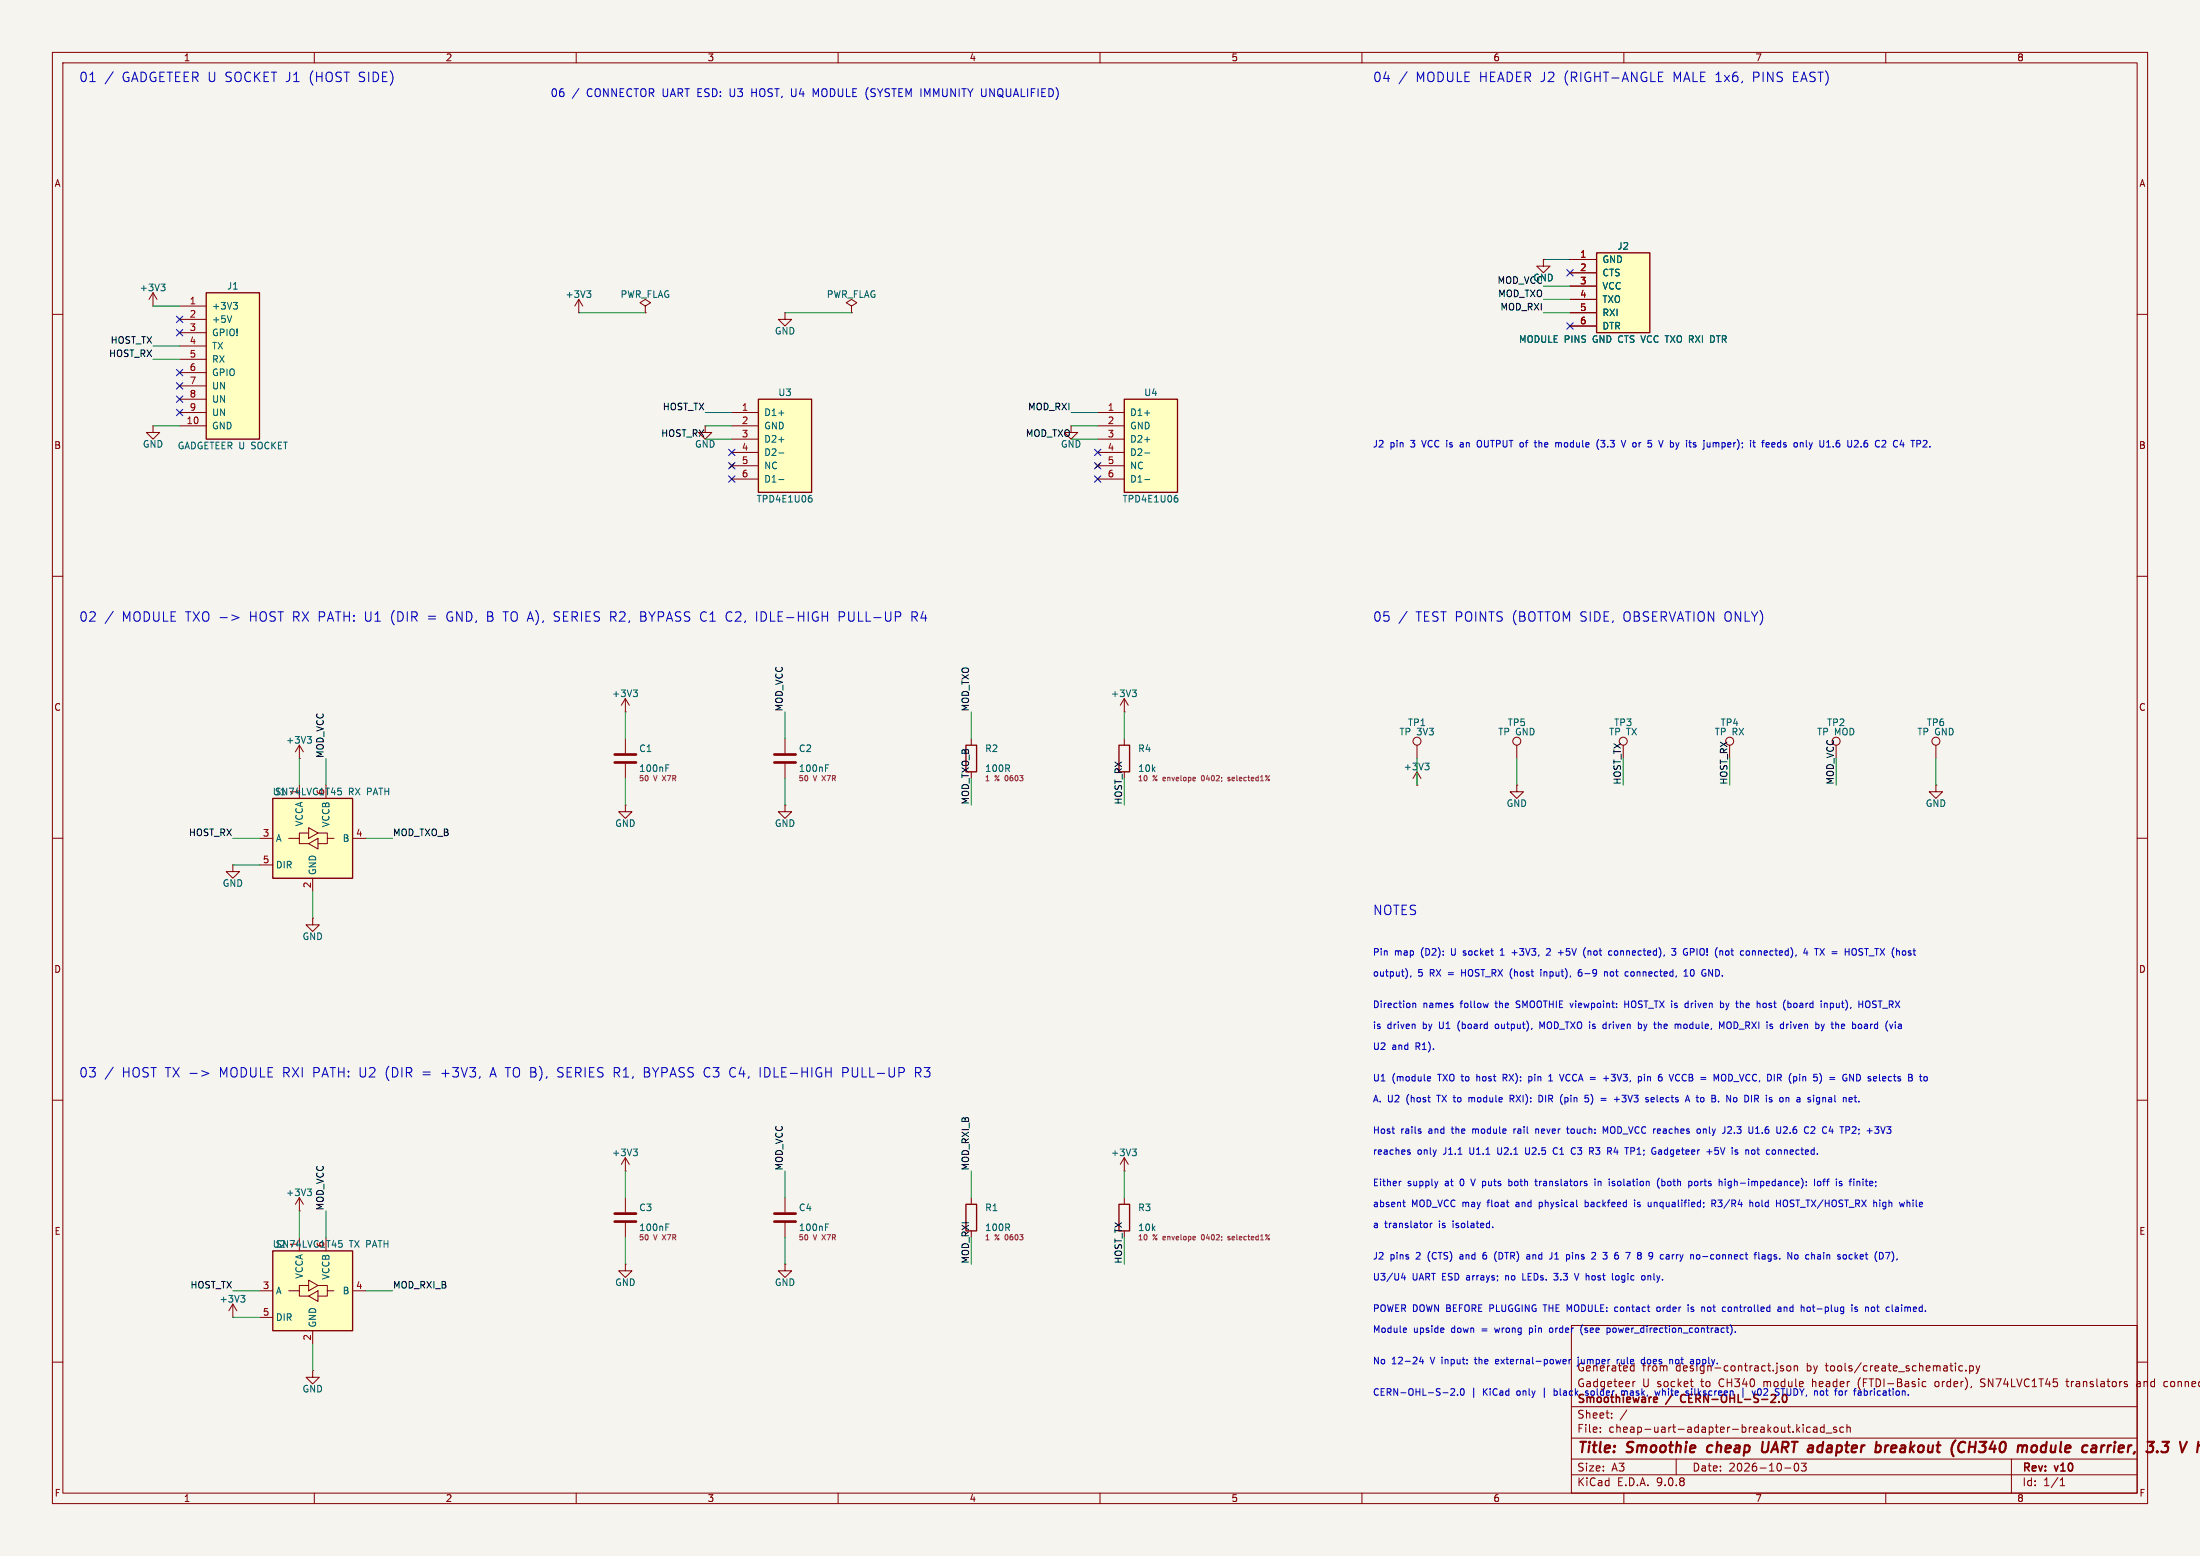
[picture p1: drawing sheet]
<svg xmlns="http://www.w3.org/2000/svg" width="420mm" height="297mm" viewBox="0 0 420 297" stroke-linecap="round" stroke-linejoin="round" font-family="sans-serif">
<path d="M0 0h420v297h-420z" fill="#f5f4ef" stroke="#f5f4ef" stroke-width=".19"/>
<g fill="none" stroke="#840000" stroke-width=".19">
<path d="M10 10h400v277h-400zM12 12h396v273h-396zM60 10v2M110 10v2M160 10v2M210 10v2M260 10v2M310 10v2M360 10v2M10 60h2M408 60h2M10 110h2"/>
<path d="M408 110h2M10 160h2M214.6 141v1.2M270.5 149.9h.1M270.5 147.3l-.8 1.3M270.5 147.3l.8 1.3M270.5 147.3v2.6M289.6 142.2v2.6M408 160h2M59.7 175.3v1.2h1.3l-1.3 1.3-1.3-1.3h1.3M59.7 175.3h.1M10 210h2"/>
<path d="M408 210h2M185.4 228.6v1.3M300 253h108v32h-108zM10 260h2M300 278.5h108M300 274.5h108M300 268.5h108M305.5 273.2v.2M305.5 272.5v.1M307.7 270.5v.2M307.7 269.8v.1M310.6 269.1l-1.3 1.9"/>
<path d="M311.4 261.6h.5M311.7 263.7v1M311.9 260.2v1.5M312.2 263.7l-.3 .1-.2 .2M320 278.5v3M322.7 263.7h.5M323.1 264.7h.1M339.2 260.2v.1M340.4 260.8l-.3-.1-.2 .2v.2l.5 .2v.3h-.5M341.2 260.8l.4-.1 .3 .3v.4l-.3 .3-.4-.1-.1-.2zM342.5 260.7v1M342.5 260.8l.2-.1 .4 .1 .1 .9"/>
<path d="M342.7 279.4a.81 .81 0 0 0 .3 1.4l.2-.2 .2-.4-.2-.8M344.2 271.9v.1M344.2 272.4v1M344.8 279.3l-.5 .6 .4 .1v.6l-.2 .2-.6-.2M345.6 272.5l-.4-.1-.3 .3 .1 .6h.6M346.2 272.5h.6l.1 .9M346.9 272.7l-.5 .1a.29 .29 0 0 0-.2 .3 .29 .29 0 0 0 .2 .3l.5-.1M348.2 272.5l-.4-.1-.3 .3 .2 .6h.5M348.2 271.9v1.5M348.6 273.5h1.1M350.6 272.5l-.4-.1-.2 .2 .1 .2 .5 .2v.3h-.6M351.9 272.5l-.4-.1-.3 .3 .2 .6h.5"/>
<path d="M352.6 272.5l.2-.1 .4 .1v.9M352.6 271.9v1.5M354.8 263.6v1M367.1 263.8h.6M367.1 264.6h.6M369.7 263.7l-.3 .3v.4l.3 .3M374.7 260.8l-.5-.1-.3 .3 .2 .6h.6M375.3 261.5v.2M376 260.8l.4-.1 .3 .3-.1 .6h-.6M376 260.7v1.5M377.2 260.7l.4 1M377.6 261.7l-.4 .5"/>
<path d="M377.9 260.7l-.3 1M378.1 264.6l.6 .1M378.7 263.2h-.3l-.3 .3 .1 .3 .5 .2M384 278.5v6.5M394.4 263.7h.5M394.6 263.2v1.3l.3 .2M406.1 264.3v.3M407.9 263.8l.5-.1 .2 .2M408 260h2M408.6 264l-.5 .1a.29 .29 0 0 0-.2 .3 .29 .29 0 0 0 .2 .3l.5-.1M413.2 263.8h.6M413.2 264.6h.6"/>
<path d="M60 285v2M110 285v2M160 285v2M210 285v2M260 285v2M300 281.5h108M310 285v2M340.7 280.2h1.2M360 285v2M393.3 283.6h.9M393.3 282.5l.4-.4v1.5"/>
<circle cx="289.6" cy="141.5" r=".76"/>
</g>
<g fill="none" stroke="#840000" stroke-width=".4">
<path d="M326 276.1l-.1 .7 .3 .4M336.5 275.2l-.2 1.6 .2 .3a.66 .66 0 0 0 .9-.1M358.9 276l.2 .3-.2 .7M360 275.9l-.2 1.3M360.5 275.9l-.3 .1-.3 .3M373.3 274.9l-.1 .1M375 277a.73 .73 0 0 1-.9 .1M375.2 275.4a.69 .69 0 0 0-1.1 .1M388 276.1a.52 .52 0 0 1 .5-.2 .52 .52 0 0 1 .4 .4l-.1 .5a.55 .55 0 0 1-.5 .4 .55 .55 0 0 1-.5-.4zM401.2 275.9l-.2 1.3M401.8 275.9l-.4 .1-.2 .3M402.5 275.9l-.2 1.3"/>
<path d="M402.5 276.1l-.1 .2M412.8 275.2h1.3l-.8 .8 .5 .1 .1 .2v.5l-.5 .4"/>
</g>
<path d="M315.9 266.7l.4 .1 .1 .2-.7 .2M316.3 267.6l-.4 .1M320.8 267l.2 .5M338 267.7h1M339.6 267.5v.2M340.5 266.3a.89 .89 0 0 0 .3 1.4l.2-.3" fill="none" stroke="#840000" stroke-width=".3"/>
<path d="M213.6 142.2h2v5.1h-2zM184.4 229.9h2v5h-2z" fill="none" stroke="#840000" stroke-width=".25"/>
<path d="M229.4 148.2v.6M234.4 149h.3M234.7 148.4l-.3 .1 .3 .2" fill="none" stroke="#840084" stroke-width=".19"/>
<path d="M272 145.7h.8l-.4 .5M272.6 146.2l.2 .2v.3l-.2 .2" fill="none" stroke="#006464" stroke-width=".19"/>
<path d="M304.8 48.3h10.2v15.2h-10.2z" fill="#ffffc2"/>
<path d="M304.8 48.3h10.2v15.2h-10.2zM184.4 142.2h2v5.1h-2z" fill="none" stroke="#840000" stroke-width=".25"/>
<g fill="none" stroke="#840000" stroke-width=".19">
<path d="M149.9 59.7v1.3h1.2l-1.2 1.2-1.3-1.2h1.3M149.9 59.7h.1M162.6 58.4l1-.6-1-.6-1.1 .6 1.1 .6v1.3M162.6 59.7h.1M294.6 49.5v1.3h1.3l-1.3 1.3-1.2-1.3h1.2M294.6 49.5h.1M299.7 49.5h5.1M299.7 52.1h5.1M299.7 54.6h5.1M299.7 57.2h5.1M299.7 59.7h5.1M299.7 62.2h5.1"/>
<path d="M214.6 135.9h.1M214.6 133.4l-.7 1.2M214.6 133.4l.8 1.2M214.6 133.4v2.5M149.9 153.7v1.2h1.2l-1.2 1.3-1.3-1.3h1.3M149.9 153.7h.1M185.4 141v1.2M44.4 165.1v1.3h1.3l-1.3 1.2-1.2-1.2h1.2M44.4 165.1h.1M149.9 228.6v2.8M149.9 233.4v2.8"/>
</g>
<path d="M326.6 64.1l.6 .2M327.2 65.2l-.6 .1M216.1 131.7h.8l-.4 .5M216.7 132.2l.2 .2v.3l-.2 .3M157.6 234.2h.4M157.6 233.6h.6" fill="none" stroke="#006464" stroke-width=".19"/>
<path d="M147.8 231.6h4.1M147.8 233.2h4.1" fill="none" stroke="#840000" stroke-width=".51"/>
<path d="M214.6 76.2h10.2v17.8h-10.2z" fill="#ffffc2"/>
<path d="M214.6 76.2h10.2v17.8h-10.2z" fill="none" stroke="#840000" stroke-width=".25"/>
<g fill="none" stroke="#840000" stroke-width=".19">
<path d="M209.5 78.7h5.1M209.2 88.5l.7 .8M209.5 81.3h5.1M209.5 83.8h5.1M209.5 86.4h5.1M209.5 88.9h5.1M209.5 91.4h5.1M209.9 88.5l-.7 .8M149.9 141v2.8M149.9 145.8v2.8M214.6 223.5h.1M214.6 221l-.7 1.2"/>
<path d="M214.6 221l.8 1.2M214.6 221v2.5"/>
</g>
<path d="M218.5 78.8h1M218.5 83.9h1M218.5 86.5h1M218.5 91.5h1M224.5 94.6h.3M224.6 95l.3 .3v.3l-.3 .2M157.6 146.6h.4M157.6 146h.6M216.1 219.3h.8l-.4 .5M216.7 219.8l.2 .3v.3l-.2 .2" fill="none" stroke="#006464" stroke-width=".19"/>
<path d="M147.8 144h4.1M147.8 145.5h4.1" fill="none" stroke="#840000" stroke-width=".51"/>
<path d="M52.1 238.8h15.2v15.2h-15.2z" fill="#ffffc2"/>
<path d="M52.1 238.8h15.2v15.2h-15.2z" fill="none" stroke="#840000" stroke-width=".25"/>
<g fill="none" stroke="#840000" stroke-width=".19">
<path d="M369.6 149.9v1.2h1.2l-1.2 1.3-1.3-1.3h1.3M369.6 149.9h.1M369.6 142.2v2.6M57.1 236.2v2.6M62.2 236.2v2.6M119.4 223.5h.1M119.4 221v2.5M119.4 228.6v2.8M119.4 233.4v2.8M119.4 221l-.8 1.2M119.4 221l.7 1.2M49.5 246.4h2.6"/>
<path d="M49.5 251.5h2.6M55.1 246.4h2v1h1.8M58.9 245.4h-1.8v1M58.9 244.3l1.8 1.1-1.8 1zM58.9 247.4l1.8-1v2zM59.7 254v2.5M60.7 245.4h1.8v1h1.3M62.5 246.4v1h-1.8M67.3 246.4h2.5M119.4 241.3v1.3h1.2l-1.2 1.2-1.3-1.2h1.3M119.4 241.3h.1M149.9 241.3v1.3h1.2l-1.2 1.2-1.3-1.2h1.3"/>
<path d="M149.9 241.3h.1M59.7 261.6v1.3h1.3l-1.3 1.3-1.3-1.3h1.3M59.7 261.6h.1"/>
<circle cx="350.5" cy="141.5" r=".76"/>
<circle cx="369.6" cy="141.5" r=".76"/>
</g>
<path d="M120.9 219.3h.8l-.4 .5M121.4 219.8l.3 .3v.3l-.3 .2M64.7 236.8h.6M64.8 237.3h.3l.2 .2v.4l-.5 .2M127.1 234.2h.4M127.1 233.6h.6" fill="none" stroke="#006464" stroke-width=".19"/>
<path d="M117.3 231.6h4.1M117.3 233.2h4.1" fill="none" stroke="#840000" stroke-width=".51"/>
<path d="M144.8 76.2h10.1v17.8h-10.1z" fill="#ffffc2"/>
<path d="M144.8 76.2h10.1v17.8h-10.1z" fill="none" stroke="#840000" stroke-width=".25"/>
<g fill="none" stroke="#840000" stroke-width=".19">
<path d="M139.7 78.7h5.1M139.3 88.5l.8 .8M139.7 81.3h5.1M139.7 83.8h5.1M139.7 86.4h5.1M139.7 88.9h5.1M139.7 91.4h5.1M140.1 88.5l-.8 .8M270.5 142.2v2.6M289.6 149.9v1.2h1.2l-1.2 1.3-1.3-1.3h1.3M289.6 149.9h.1M57.1 231.1h.1"/>
<path d="M57.1 228.6l-.7 1.3M57.1 228.6l.8 1.3M57.1 228.6v2.5M44.4 251.5h.1M44.4 248.9l-.7 1.3M44.4 248.9l.8 1.3M44.4 248.9v2.6"/>
<circle cx="270.5" cy="141.5" r=".76"/>
<circle cx="309.9" cy="141.5" r=".76"/>
<circle cx="330.2" cy="141.5" r=".76"/>
</g>
<path d="M148.7 78.8h.9M148.7 83.9h.9M148.7 86.5h.9M148.7 91.5h.9M154.7 94.6h.2M154.8 95l.2 .3v.3l-.2 .2M58.7 226.9h.7l-.4 .5M59.2 227.4l.2 .3v.3l-.2 .2M46 247.3h.7l-.4 .5M46.5 247.8l.2 .2v.3l-.2 .2" fill="none" stroke="#006464" stroke-width=".19"/>
<path d="M52.1 152.4h15.2v15.2h-15.2z" fill="#ffffc2"/>
<path d="M52.1 152.4h15.2v15.2h-15.2zM213.6 229.9h2v5h-2z" fill="none" stroke="#840000" stroke-width=".25"/>
<g fill="none" stroke="#840000" stroke-width=".19">
<path d="M29.2 81.3v1.3h1.3l-1.3 1.2-1.3-1.2h1.3M29.2 81.3h.1M119.4 135.9h.1M119.4 133.4l-.8 1.2M119.4 133.4l.7 1.2M119.4 133.4v2.5M57.1 149.9v2.5M58.9 159h-1.8v1M58.9 158l1.8 1-1.8 1zM60.7 159h1.8v1h1.3M62.2 149.9v2.5M119.4 153.7v1.2h1.2l-1.2 1.3-1.3-1.3h1.3"/>
<path d="M119.4 153.7h.1M119.4 141v2.8M119.4 145.8v2.8M49.5 160h2.6M49.5 165.1h2.6M55.1 160h2v1h1.8M58.9 161l1.8-1v2.1zM59.7 167.6v2.6M62.5 160v1h-1.8M67.3 160h2.5M214.6 228.6v1.3"/>
</g>
<path d="M120.9 131.7h.8l-.4 .5M121.4 132.2l.3 .2v.3l-.3 .3M64.5 150.4h.6M64.6 150.9h.4l.2 .3-.1 .4-.5 .1M127.1 146.6h.4M127.1 146h.6" fill="none" stroke="#006464" stroke-width=".19"/>
<path d="M229.4 235.9v.6M234.4 236.6l.3 .1M234.7 236l-.3 .1 .3 .2" fill="none" stroke="#840084" stroke-width=".19"/>
<path d="M117.3 144h4.1M117.3 145.5h4.1" fill="none" stroke="#840000" stroke-width=".51"/>
<path d="M39.4 55.9h10.1v27.9h-10.1z" fill="#ffffc2"/>
<path d="M39.4 55.9h10.1v27.9h-10.1z" fill="none" stroke="#840000" stroke-width=".25"/>
<g fill="none" stroke="#840000" stroke-width=".19">
<path d="M29.2 58.4h.1M29.2 55.9l-.8 1.3M29.2 55.9l.8 1.3M29.2 55.9v2.5M34.3 58.4h5.1M110.5 59.7h.1M110.5 57.2l-.8 1.2M110.5 57.2l.8 1.2M110.5 57.2v2.5M123.2 58.4l1-.6-1-.6-1 .6 1 .6v1.3M123.2 59.7h.1M294.6 49.5h.1"/>
<path d="M299.7 49.5h5.1M299.7 52.1h5.1M299.7 54.6h5.1M299.7 57.2h5.1M299.7 59.7h5.1M34.3 61h5.1M34.3 63.5h5.1M34.3 66h5.1M34.3 68.6h5.1M34.3 71.1h5.1M34.3 73.7h5.1M34.3 76.2h5.1"/>
<path d="M34.3 78.7h5.1M299.7 62.2h5.1M34.3 81.3h5.1M134.6 81.3v1.3h1.3l-1.3 1.2-1.3-1.2h1.3M134.6 81.3h.1M204.5 81.3v1.3h1.2l-1.2 1.2-1.3-1.2h1.3M204.5 81.3h.1M57.1 144.8h.1M57.1 142.2l-.7 1.3M57.1 142.2l.8 1.3M57.1 142.2v2.6"/>
</g>
<path d="M30.7 54.2h.8l-.4 .5M31.3 54.7l.2 .3v.3l-.2 .2M44.5 57.7h.8l-.4 .5M45.1 58.2l.2 .3v.3l-.2 .2M112 55.5h.8l-.4 .5M112.5 56l.3 .2v.3l-.3 .3M44.2 60.3l-.4 1.2M326.6 64.1l.6 .2M327.2 65.2l-.6 .1M58.7 140.6h.7l-.4 .5M59.2 141.1l.2 .2v.3l-.2 .3" fill="none" stroke="#006464" stroke-width=".19"/>
<g fill="none" stroke="#009600" stroke-width=".19">
<path d="M29.2 58.4h5.1M110.5 59.7h12.7M149.9 59.7h12.7M294.6 59.7h5.1M294.6 57.2h5.1M294.6 54.6h5.1M294.6 49.5h5.1M29.2 66h5.1M29.2 68.6h5.1M134.6 78.7h5.1M204.5 78.7h5M29.2 81.3h5.1"/>
<path d="M134.6 83.8h5.1M134.6 81.3h5.1M204.5 83.8h5M204.5 81.3h5M119.4 135.9v5.1M149.9 135.9v5.1M185.4 135.9v5.1M214.6 135.9v5.1M57.1 144.8v5.1M62.2 144.8v5.1M119.4 148.6v5.1M149.9 148.6v5.1"/>
<path d="M185.4 148.6v5.1M214.6 148.6v5.1M270.5 144.8v5.1M289.6 144.8v5.1M309.9 144.8v5.1M330.2 144.8v5.1M350.5 144.8v5.1M369.6 144.8v5.1M44.4 160h5.1M44.4 165.1h5.1M59.7 170.2v5.1M69.8 160h5.1"/>
<path d="M57.1 231.1v5.1M62.2 231.1v5.1M119.4 223.5v5.1M119.4 236.2v5.1M149.9 223.5v5.1M149.9 236.2v5.1M185.4 223.5v5.1M185.4 236.2v5.1M214.6 223.5v5.1M214.6 236.2v5.1M44.4 251.5h5.1M44.4 246.4h5.1"/>
<path d="M59.7 256.5v5.1M69.8 246.4h5.1"/>
</g>
<g fill="none" stroke="#000084" stroke-width=".19">
<path d="M299.1 51.5l1.2 1.2M300.3 51.5l-1.2 1.2M33.7 62.9l1.2 1.2M33.7 78.1l1.2 1.2M33.7 60.4l1.2 1.2M33.7 73.1l1.2 1.2M33.7 70.5l1.2 1.2M33.7 75.6l1.2 1.2M34.9 62.9l-1.2 1.2M34.9 78.1l-1.2 1.2M34.9 60.4l-1.2 1.2M34.9 73.1l-1.2 1.2"/>
<path d="M34.9 70.5l-1.2 1.2M34.9 75.6l-1.2 1.2M299.1 61.6l1.2 1.2M300.3 61.6l-1.2 1.2M139.1 85.8l1.2 1.2M139.1 88.3l1.2 1.2M139.1 90.8l1.2 1.2M140.3 85.8l-1.2 1.2M140.3 88.3l-1.2 1.2M140.3 90.8l-1.2 1.2M208.9 88.3l1.3 1.2M208.9 85.8l1.3 1.2"/>
<path d="M208.9 90.8l1.3 1.2M210.2 88.3l-1.3 1.2M210.2 85.8l-1.3 1.2M210.2 90.8l-1.3 1.2"/>
</g>
<g fill="none" stroke="#0000c2" stroke-width=".19">
<path d="M17.2 15.6h1M21.6 13.7l-1.5 2.3M110.5 16.9l-1.3 1.9M155.7 18l-.5-1.1v1.5M268.6 13.7l-1.5 2.3M316.6 15.6h.9M316.6 13.8h.9M278.9 84.5h-.1M278.9 84.8l-.2 .2 .2 .3M282.5 84.1a.43 .43 0 0 0-.5 .4v.4a.43 .43 0 0 0 .5 .4M292.9 84.5h.5M293.2 85.3h.2"/>
<path d="M297.2 84.5l.3 .2M297.5 84.7v.6M298 84.5h-.3l-.2 .2M305.2 83.9a1.46 1.46 0 0 0 0 1.9M305.6 84.1h.8l-.5 .4h.2M305.6 85.2l.5 .1M310.4 84.1l-.5 1.2M327.1 84.5h.3l.2 .2M327.6 84.7v.6M327.8 84.5l-.2 .2M336.3 84.5h.5M336.8 84.1l-.3 .1v1.1"/>
<path d="M339.4 84.6v.6M344.8 84.1v1l.2 .2M345.4 84.5l.3 .8-.3 .5M350.9 84.1h-.1a.86 .86 0 0 0 0 1.2h.2M351 84.5h-.2l-.3 .3M356.4 84.1h-.3a.86 .86 0 0 0 0 1.2h.3M356.4 84.6l-.3-.1-.3 .3M361.9 84.1a.68 .68 0 0 0-.4 .6 .68 .68 0 0 0 .4 .6M364.8 84.1h.7M365.2 84.1v1.2M21.6 116.7l-1.5 2.3M44.2 117.4l1.4 .5-1.4 .5"/>
<path d="M105.8 118.5l.7 .1M106.1 116.8l-.3 .3 .1 .4 .2 .1M122.3 117.6h.6M122.9 116.8h-.6v1.8h.7M138.6 117.8a.73 .73 0 0 0 .8 .8M139.4 116.8a.69 .69 0 0 0-.8 .7M161.1 116.9l-.9-.1v1.8M161.1 117.6l-.9 .1M174.5 117.7l.6 .9M175.1 117.1l-.3-.3h-.7v1.8M175.1 117.4l-.3 .3h-.7M268.6 116.7l-1.5 2.3"/>
<path d="M268.4 184.9a1.49 1.49 0 0 1 0 1.9M269.4 186.3l-.2 .2M269.7 191.5v.8M269.7 191.6l.2-.1h.3l.1 .8M270.1 195.5v.8M284.1 191.5l-.2 .8M285.6 195.5l-.2 .2 .2 .6M286.4 182.3h.7M286.7 181.2l-.3 .2M288.6 181.8h1M294.2 185.1v.1M294.2 185.5v.8"/>
<path d="M294.4 196l-.4-.9v1.2M295.2 181.2l.5-.1 .3 .3-.8 .9h.8M297.5 181.8h.9M298 181.4v.9M301.9 185.1h-.4a.86 .86 0 0 0 0 1.2h.4M301.9 185.6l-.4-.1-.2 .3M302.4 182.5l.3 .3M302.7 180.9l-.3 .3M303.2 181.5v.8M303.3 181.5l-.1 .1M306.2 195.5h.4M306.3 185.5v.8"/>
<path d="M306.3 185.6l.2-.1h.3l.1 .8M306.6 195.1v1.2M306.6 196.3h-.4M307.3 181.5h.4M307.7 182.3h-.4M308.2 181.6v.6M310.2 191.1v1.2M310.2 191.7h.7M310.5 185.5h.3M310.8 186.3h-.3M312.8 195.5h.3l.3 .2-.1 .6h-.5M312.8 195.1v1.2"/>
<path d="M317 195.5h-.4M319.1 181.1h.8l-.4 .4 .4 .2v.5l-.2 .1-.6-.1M320.4 195.5h.4l.1 .8M321.5 186.3h.7M321.5 185.4l.3-.3v1.2M321.9 191.5h.4M322.3 191.1v1.2M322.3 192.3h-.4M322.7 181.7h.5M322.8 185.3v.8M323.2 181.1h-.5v1.2M326.2 186.3v-1.2l.7 1.2"/>
<path d="M328.3 195.1l.4 .9 .4-.9v1.2M328.4 191.5h.4l.2 .2-.1 .6h-.5M328.4 191.1v1.2M328.8 181.5l.1 .8M329.8 195.1a.9 .9 0 0 0 0 1.2M332.6 191.5h-.3M333.3 181.7l.3-.2h.3l.1 .2-.1 .6h-.3l-.3-.2M336.8 191.5l-.3 .2v.4l.3 .2M341.3 195.5h.1M341.3 191.5h.4l.2 .2-.1 .6h-.5M341.3 191.1v1.2M341.9 195.1v.1"/>
<path d="M344.6 181l-.3 .9h.8M345 181.5v.8M346.4 181.1h.7M347.7 195.5l.3 .8M348 196.3l-.3 .5M348.3 195.5l-.3 .8M348.3 191.6l.2-.1h.3v.8M348.3 191.5v.8M351.7 195.5h.4M352.1 196.3h-.4M352.1 195.8l-.6 .1M354.3 181.2v.9"/>
<path d="M354.9 191.7h.7M354.9 182.3h.2M355.1 181.1l-.2 .2 .2 .4M355.6 191.1v1.2M356.3 195.5h-.3M356.4 195.8h-.3l-.2 .2 .1 .3h.4M356.9 191.2l-.2-.1a.43 .43 0 0 0-.6 .4v.4a.43 .43 0 0 0 .3 .4 .43 .43 0 0 0 .5-.2M361.8 195.1v.1M361.8 195.5v.8M362.4 195.5h.5l.1 .8M363 195.8h-.5l-.1 .2 .1 .3h.5M21.6 203.7l-1.5 2.3"/>
<path d="M38.5 204.4l1.4 .5-1.4 .5M94.1 203.8l-.6 1.8M106.5 205.5l.7 .1M106.8 203.8l-.3 .3 .1 .4 .2 .1M123 204.6h.6M123.6 203.8h-.6v1.8h.7M139.6 205.5l.5 .1M140.1 203.8l-.5 .1M161.8 203.9l-.9-.1v1.8M161.8 204.6l-.9 .1M175.2 204.7l.6 .9M175.8 204.1l-.3-.3h-.7v1.8"/>
<path d="M175.8 204.4l-.3 .3h-.7M268.8 219.8l.4 .3v.2h-.4M268.8 219.5h.4M271.1 215.9l.2 .2-.2 .2M271.1 215.5h.1M272.6 206.3h.4M272.6 205.5h.3l.2 .3-.6 .1M280.4 209.5v.8M280.6 209.5l-.2 .1M287 205.7h.4M287.4 205.1h-.4v1.2M288.3 209.7h.5"/>
<path d="M288.6 209.7l.4 .6M288.8 209.1h-.5v1.2M289 215.5v.8M289.3 215.5l-.3 .2M291.2 219.1v1l.3 .2M291.9 206.3h.3M291.9 205.5v1.3M292.2 205.5h-.3M293.2 215.5v.8M293.5 215.5l-.3 .1M294.4 209.2l-.6-.1v1.2l.6-.2M295.7 206.3h.7"/>
<path d="M295.7 205.4l.3-.3v1.2M296.9 219.1a.68 .68 0 0 0-.4 .6 .68 .68 0 0 0 .4 .6M297.7 205.1l.4 1.2 .5-1.2M299.1 215.5h.4M299.2 215.1v1l.3 .2M300.5 219.1a.64 .64 0 0 0-.5 .6 .64 .64 0 0 0 .5 .6M303.2 209.1h-.6v.6l.1-.2 .5 .1 .1 .2-.1 .4-.2 .1-.4-.1M303.5 219.1h.4l.3 .2-.1 .4h-.6M303.8 219.7l.4 .6M305.6 209.7h1M305.6 210h1M306.1 205.8h1"/>
<path d="M306.6 205.4v.9M306.9 215.1l-.4 .9-.4-.9v1.2M307.2 219.7l.4 .6M307.4 219.1l.2 .2v.3l-.2 .1M308.2 209.8h1M311.3 219.7h.5M311.8 219.1h-.5v1.2M312.8 205.5h.3l.3 .2-.1 .6h-.5M313.9 205.1v.1M313.9 205.5v.8M315.7 209.5h-.3l-.2 .2 .1 .6h.4M315.8 209.8l-.6 .1"/>
<path d="M316.8 219.5h-.2M316.8 219.8l-.2 .2 .2 .3M320.1 206.3h.5M320.1 205.1h.5M321.9 210h.6M322.2 209.1l.4 1.2M324 215.6l.2-.1 .4 .1v.5l-.1 .2h-.3l-.2-.1zM325.8 219.8h1M326.3 219.4v.9M328.7 206.1l.2 .2 .5-.2M328.7 205.2l.2-.1 .5 .1M330.3 215.1l-.5 .1"/>
<path d="M330.5 215.6l-.7 .7h.8M331.6 219.9l.2 .2-.2 .2M331.6 219.5h.1M334.6 219.5h.3l.1 .2v.5l-.4 .1M335 209.1h.5l.2 .2M335.2 216.3h.7M335.3 209.7l.4 .6M335.5 215.1l-.3 .3M335.7 209.5l-.2 .2h-.5M338.7 219.5l.3 .2v.4l-.3 .2M340 209.5l-.2 .2v.4l.2 .2M341.1 215.1h-.4l-.2 .1"/>
<path d="M341.1 215.6l-.7 .7h.8M345.7 215.2l.5-.1 .3 .2M346.2 209.1v.1M346.5 215.4l-.8 .9h.8M348.2 209.5l.3 .2M349.2 215.9h.8M349.8 215.5v.8M352.5 205.1a.61 .61 0 0 0-.7 .5 .61 .61 0 0 0 .5 .7M353.8 215.1l-.2 .1M353.8 205.1v1.2l-.7-1.2v1.2M354 209.5h.4M354.1 210.1l.3 .2"/>
<path d="M354.3 215.6l-.8 .7h.8M354.9 210.2v.1M355.1 205.2l-.7-.1v1.2l.7-.2M357.9 215.1h.8l-.4 .4M358.4 215.5l.3 .3v.3l-.3 .2M366.4 205.5h.5M366.6 206.1l.3 .2M367.3 205.6l.2-.1 .4 .1v.5l-.1 .2h-.3l-.2-.1zM267.5 225.5l-.3 .1M267.8 229.5h.5M268 229.1v1l.3 .2M272.3 233.5l.2 .2v.4l-.2 .2"/>
<path d="M273 233.5v.8M273.4 233.5l-.4 .2M274.5 225.5l-.3 .8M280.8 225.1l.4 1.2M283.3 239.2l-.2 .9 .2 .2M283.3 239.5l-.2 .3M285 234.2v.1M285.7 238.9a1.46 1.46 0 0 0 0 1.9M288 225.1v1.2M288 226.3h.4M288.4 225.5h-.4M291.5 239.5h.5"/>
<path d="M292 239.8h-.4l-.2 .2M293 225.5h.5M293.2 225.1v1l.3 .2M293.8 229.5v1.3M293.8 230.3h.2M294 229.5h-.2M296.3 239.1v.9l-.4 .3M299.2 239.5h.3l.2 .2-.1 .5-.4 .1M302.6 230.3h.4M302.6 229.1v1.2M303 229.5h-.4M304.1 239.1h.4l.1 .3-.8 .9h.8"/>
<path d="M304.5 225.1v.1M304.5 225.5v.8M305.1 225.5v.8M305.3 225.5l-.2 .1M307.8 226.3h.4M308.2 225.5h-.3l-.1 .2v.1l.4 .2M312.1 229.1v.1M312.1 229.5v.8M315.2 230.2l-.4 .1M315.2 229.5v.8M316.8 224.9a1.46 1.46 0 0 0 0 1.9M317.3 226.3h.3"/>
<path d="M317.3 225.1v1.2M317.6 225.5h-.3M319.2 239.5v.8M319.4 239.5l-.2 .2M322.5 225.5h.4l.1 .2-.1 .5-.4 .1M323.7 225.5l-.2 .2v.4l.2 .2M324.4 239.5l.1 .2-.1 .6M325.1 239.8h.9M326.8 229.7h.6l.1-.2v-.3l-.7-.1v1.2M327.1 229.7l.4 .6M328.7 225.5v.8M329.3 225.1v.1"/>
<path d="M329.3 225.5v.8M334.1 229.6l.1-.1h.3l.1 .8M334.1 229.1v1.2M334.9 239.5h.4M335.2 229.6v.6M335.3 239.1h-.2M335.8 239.1v1l.1 .2M336.4 239.5h.5l.1 .8M337 239.8h-.5l-.1 .2 .1 .3h.5M337.8 239.5l-.3 .2v.4l.3 .2M339.1 229.7h.8M339.9 229.1v1.2"/>
<path d="M340.6 229.1a.9 .9 0 0 0 0 1.2M342.8 239.5h.3l.2 .2-.1 .5-.4 .1M344.8 225.5v.2M344.8 226.2v.1M346.4 225.1v1.2M347.1 225.5h.3l.2 .2v.4l-.2 .2h-.3l-.2-.2zM348 225.5h.5M348.2 225.1v1.2M353.1 239.5h.5M354.1 239.1v1.2M354.6 239.5l-.5 .5M354.7 225.5l.4 .2v.6"/>
<path d="M358.9 229.1v.1M358.9 229.5v.8M359.9 239.1h.9l-.5 1.2M361.2 238.9a1.46 1.46 0 0 1 0 1.9M364.1 229.1v1.2M364.4 229.5l-.3 .1M267.8 243l-.3 .9h.8M268.1 243.5v.8M268.3 253.5l.2 .3-.6 .1M268.4 254.3h-.1M271.3 259l-.3 .9h.8M271.6 259.5v.8"/>
<path d="M275.5 253.5l.1 .3-.6 .1M275.6 254.3h-.1M285.7 259.5l-.2 .2v.4l.2 .2M286.1 259.8l-.6 .1M290.7 243.1v1.2h.6M291.4 240.1l.2 .2h.4M292 253.5v1.3M292 254.3h.1M292.1 253.5h-.1M296.2 253.5h-.3l-.1 .2v.5l.4 .1M296.6 244.2l.6 .1M296.6 243.1h.8l-.4 .4h.2"/>
<path d="M298.4 259.5h.4l.2 .3-.6 .1M299.5 259.5v.8M299.9 259.5l-.4 .2M300.6 243.1l.4 1.2 .4-1.2M301.3 259.1v.1M301.3 259.5v1.1M302.1 252.9a1.46 1.46 0 0 0 0 1.9M306.8 253.5h.4l.2 .2-.1 .6h-.5M306.8 253.5v1.3M307.9 244.3h.1M308.3 250.2l.4 .1M308.7 259.5v.8"/>
<path d="M308.7 249.5l-.4 .1M308.8 243.5h-.3l-.1 .2 .1 .5 .3 .1M309.1 259.5l-.4 .2M313.4 243.6l.4-.1 .2 .2-.1 .6h-.3l-.2-.1M313.9 259.1v1.2M313.9 259.5h-.5l-.1 .6M316.8 249.5h-.3l-.2 .2v.5l.2 .1h.3M318.9 259.5l.4 .2v.6M322.3 249.1v.1M322.3 249.5v.8M322.8 250.3h.4M323 249.5l-.2 .2 .2 .2"/>
<path d="M323.1 259.5l.2 .2v.6M325.2 249.5l.2 .2v.6M329.3 249.5h.1M329.4 250.3h-.1M329.5 253.5h.5M329.7 253.1v1l.3 .2M330 249.6v.6M330.3 252.9a1.46 1.46 0 0 1 0 1.9M331.3 254.2v.1M337.6 240.7l.1 .1M339.4 249.5h.5l.1 .8M340 249.8h-.4l-.2 .2 .2 .3h.4"/>
<path d="M340.6 249.5v.8M340.8 249.5l-.2 .1M345.5 249.5h-.3l-.2 .2v.5l.2 .1h.3M353.1 240.3h.5M353.5 249.1v.1M353.5 249.5v.8M354.6 249.5h-.3l-.2 .2v.1l.5 .2v.3h-.5M357.5 249.5h.3l.1 .2-.1 .5-.3 .1M362.2 249.5h-.3M362.3 249.8h-.3l-.2 .2 .1 .3h.4M277 265.2l.5-.1 .2 .3-.8 .9h.8M278.2 266.2v.1"/>
<path d="M278.9 265.2l.2-.1a.68 .68 0 0 1 .4 .6 .68 .68 0 0 1-.4 .6l-.3-.5zM296.7 265.1v1.2M296.7 266.3h.1M296.8 265.5h-.1M298.4 260.3h.5M309.6 265.5v.8M315.9 265.5l.3 .8 .2-.6 .2 .6 .3-.8M321.9 265.8l.4 .2M332.7 264.9v1.9M335.1 265.5l-.3 .8M335.9 265.1l-.3 .2v.8M340.4 265.1v1.2"/>
<path d="M351.7 265.7v.5M355.9 266.3h.4M355.9 265.1v1.2"/>
</g>
<g font-size="2.8" fill="#840000">
<text x="301" y="277.9">Title:</text>
<text x="310.6" y="277.9">Smoothie</text>
<text x="326.8" y="277.9">cheap</text>
<text x="338" y="277.9">UART adapter</text>
<text x="361.3" y="277.9">breakout</text>
<text x="376.6" y="277.9">(CH340</text>
<text x="390" y="277.9">module</text>
<text x="403.2" y="277.9">carrier,</text>
<text x="416.4" y="277.9">3.3</text>
</g>
<g font-size="2.5" fill="#0000c2">
<text x="15" y="15.9">01</text>
<text x="23.3" y="15.9">GADGETEER U SOCKET J1</text>
<text x="59.3" y="15.9">(HOST SIDE)</text>
<text x="262" y="15.9">04</text>
<text x="270.3" y="15.9">MODULE HEADER J2</text>
<text x="298.7" y="15.9">(RIGHT-ANGLE</text>
<text x="319.7" y="15.9">MALE 1x6,</text>
<text x="335" y="15.9">PINS</text>
<text x="342.8" y="15.9">EAST)</text>
<text x="15" y="118.9">02</text>
<text x="23.3" y="118.9">MODULE TXO -&gt;</text>
<text x="47.8" y="118.9">HOST RX PATH: U1</text>
<text x="75.1" y="118.9">(DIR</text>
<text x="82.2" y="118.9">=</text>
<text x="85.9" y="118.9">GND, B TO A),</text>
<text x="106.8" y="118.9">SERIES R2,</text>
<text x="123.5" y="118.9">BYPASS C1</text>
<text x="140" y="118.9">C2,</text>
<text x="145.9" y="118.9">IDLE-HIGH</text>
<text x="161.7" y="118.9">PULL-UP</text>
<text x="175.7" y="118.9">R4</text>
<text x="262" y="118.9">05</text>
<text x="270.3" y="118.9">TEST POINTS (BOTTOM SIDE,</text>
<text x="310.2" y="118.9">OBSERVATION ONLY)</text>
<text x="262" y="174.9">NOTES</text>
<text x="15" y="205.9">03</text>
<text x="23.3" y="205.9">HOST TX -&gt;</text>
<text x="42.1" y="205.9">MODULE RXI PATH: U2</text>
<text x="74.1" y="205.9">(DIR</text>
<text x="81.2" y="205.9">=</text>
<text x="84.9" y="205.9">+3V3,</text>
<text x="94.4" y="205.9">A TO B),</text>
<text x="107.5" y="205.9">SERIES R1,</text>
<text x="124.1" y="205.9">BYPASS C3</text>
<text x="140.7" y="205.9">C4,</text>
<text x="146.5" y="205.9">IDLE-HIGH</text>
<text x="162.4" y="205.9">PULL-UP</text>
<text x="176.4" y="205.9">R3</text>
</g>
<g font-size="2.1" fill="#0000c2">
<text x="105" y="18.7">06</text>
<text x="112" y="18.7">CONNECTOR UART ESD: U3</text>
<text x="144" y="18.7">HOST, U4</text>
<text x="156" y="18.7">MODULE (SYSTEM IMMUNITY UNQUALIFIED)</text>
<text x="301" y="262">Generated</text>
<text x="313.5" y="262">from</text>
<text x="319.9" y="262">design-contract.json</text>
<text x="301" y="268.2">Smoothieware</text>
<text x="301" y="265">Gadgeteer</text>
<text x="313.5" y="265">U socket</text>
<text x="318.2" y="268.2">/</text>
<text x="321.5" y="268.2">CERN-OHL-S-2.0</text>
<text x="324.9" y="265">to</text>
<text x="337.1" y="265">module</text>
<text x="346.5" y="265">header</text>
<text x="355.4" y="265">(FTDI-Basic</text>
</g>
<g font-size="2.1" fill="#840000">
<text x="345" y="262">by</text>
<text x="348.8" y="262">tools/create_schematic.py</text>
<text x="328.4" y="265">CH340</text>
<text x="370.2" y="265">order),</text>
<text x="379.1" y="265">SN74LVC1T45</text>
<text x="395.7" y="265">translators</text>
<text x="409.2" y="265">and</text>
<text x="414.6" y="265">connec</text>
<text x="301" y="273.7">File:</text>
<text x="301" y="271">Sheet:</text>
<text x="307.1" y="273.7">cheap-uart-adapter-breakout.kicad_sch</text>
<text x="301" y="281.1">Size:</text>
<text x="307.6" y="281.1">A3</text>
<text x="323" y="281.1">Date:</text>
<text x="330" y="281.1">2026-10-03</text>
<text x="386" y="281.3">Rev:</text>
<text x="392.4" y="281.3">v10</text>
<text x="301" y="283.9">KiCad</text>
<text x="308.7" y="283.9">E.D.A.</text>
<text x="316.3" y="283.9">9.0.8</text>
<text x="386" y="283.9">Id:</text>
<text x="390.1" y="283.9">1/1</text>
</g>
<g font-size="1.8" fill="#840000">
<text x="35" y="11.9">1</text>
<text x="85" y="11.9">2</text>
<text x="135" y="11.9">3</text>
<text x="185" y="11.9">4</text>
<text x="235" y="11.9">5</text>
<text x="285" y="11.9">6</text>
<text x="335" y="11.9">7</text>
<text x="385" y="11.9">8</text>
<text x="10.3" y="35.9">A</text>
<text x="408.3" y="35.9">A</text>
<text x="10.3" y="85.9">B</text>
<text x="408.2" y="85.9">B</text>
<text x="10.3" y="135.9">C</text>
<text x="408.2" y="135.9">C</text>
<text x="10.3" y="185.9">D</text>
<text x="408.2" y="185.9">D</text>
<text x="10.3" y="235.9">E</text>
<text x="408.3" y="235.9">E</text>
<text x="10.3" y="285.9">F</text>
<text x="35" y="286.9">1</text>
<text x="85" y="286.9">2</text>
<text x="135" y="286.9">3</text>
<text x="185" y="286.9">4</text>
<text x="235" y="286.9">5</text>
<text x="285" y="286.9">6</text>
<text x="335" y="286.9">7</text>
<text x="385" y="286.9">8</text>
<text x="408.3" y="285.9">F</text>
</g>
<g font-size="1.8" fill="#006464">
<text x="308.7" y="47.9">J2</text>
<text x="292.6" y="53.9">GND</text>
<text x="305.8" y="50.4">GND</text>
<text x="305.8" y="52.9">CTS</text>
<text x="26.6" y="55.8">+3V3</text>
<text x="40.4" y="59.3">+3V3</text>
<text x="43.3" y="55.5">J1</text>
<text x="107.8" y="57.1">+3V3</text>
<text x="118.4" y="57.1">PWR_FLAG</text>
<text x="157.7" y="57.1">PWR_FLAG</text>
<text x="305.8" y="55.5">VCC</text>
<text x="305.8" y="58">TXO</text>
<text x="40.4" y="61.8">+5V</text>
<text x="40.4" y="64.4">GPIO!</text>
<text x="147.8" y="64.1">GND</text>
<text x="289.9" y="65.6">MODULE PINS</text>
<text x="304.2" y="65.6">GND CTS VCC TXO RXI</text>
<text x="305.8" y="60.6">RXI</text>
<text x="305.8" y="63.1">DTR</text>
<text x="327.6" y="65.6">DTR</text>
<text x="40.4" y="66.9">TX</text>
<text x="40.4" y="69.4">RX</text>
<text x="40.4" y="72">GPIO</text>
<text x="40.4" y="74.5">UN</text>
<text x="40.4" y="77.1">UN</text>
<text x="148.5" y="75.8">U3</text>
<text x="218.3" y="75.8">U4</text>
<text x="40.4" y="79.6">UN</text>
<text x="40.4" y="82.1">GND</text>
<text x="145.8" y="79.6">D1+</text>
<text x="145.8" y="82.1">GND</text>
<text x="215.6" y="79.6">D1+</text>
<text x="215.6" y="82.1">GND</text>
<text x="27.2" y="85.6">GND</text>
<text x="33.8" y="86">GADGETEER U SOCKET</text>
<text x="132.6" y="85.6">GND</text>
<text x="145.8" y="84.7">D2+</text>
<text x="145.8" y="87.2">D2-</text>
<text x="145.8" y="89.8">NC</text>
<text x="202.4" y="85.6">GND</text>
<text x="215.6" y="84.7">D2+</text>
<text x="215.6" y="87.2">D2-</text>
<text x="215.6" y="89.8">NC</text>
<text x="145.8" y="92.3">D1-</text>
<text x="215.6" y="92.3">D1-</text>
<text x="144.3" y="96.1">TPD4E1U06</text>
<text x="214.2" y="96.1">TPD4E1U06</text>
<text x="116.7" y="133.3">+3V3</text>
<text x="212" y="133.3">+3V3</text>
<text x="54.5" y="142.1">+3V3</text>
<text x="121.9" y="143.7">C1</text>
<text x="152.4" y="143.7">C2</text>
<text x="188" y="143.7">R2</text>
<text x="217.2" y="143.7">R4</text>
<text x="267.1" y="140.6">TP 3V3</text>
<text x="268.7" y="138.8">TP1</text>
<text x="285.9" y="140.6">TP GND</text>
<text x="287.7" y="138.8">TP5</text>
<text x="307.1" y="140.6">TP TX</text>
<text x="308.1" y="138.8">TP3</text>
<text x="327.3" y="140.6">TP RX</text>
<text x="328.4" y="138.8">TP4</text>
<text x="346.8" y="140.6">TP MOD</text>
<text x="348.7" y="138.8">TP2</text>
<text x="365.9" y="140.6">TP GND</text>
<text x="367.7" y="138.8">TP6</text>
<text x="121.9" y="147.5">100nF</text>
<text x="152.4" y="147.5">100nF</text>
<text x="188" y="147.5">100R</text>
<text x="267.9" y="147.2">+3V3</text>
<text x="52" y="152">U1</text>
<text x="52.4" y="152">SN74LVC1T45</text>
<text x="56.9" y="151.8" transform="rotate(-90 56.9 151.8)">1</text>
<text x="62" y="151.8" transform="rotate(-90 62 151.8)">6</text>
<text x="66.5" y="152">RX PATH</text>
<text x="287.5" y="154.2">GND</text>
<text x="367.5" y="154.2">GND</text>
<text x="52.6" y="160.9">A</text>
<text x="58" y="157.8" transform="rotate(-90 58 157.8)">VCCA</text>
<text x="63.1" y="158" transform="rotate(-90 63.1 158)">VCCB</text>
<text x="65.3" y="160.9">B</text>
<text x="117.3" y="158">GND</text>
<text x="147.8" y="158">GND</text>
<text x="52.6" y="166">DIR</text>
<text x="60.6" y="167.1" transform="rotate(-90 60.6 167.1)">GND</text>
<text x="42.4" y="169.5">GND</text>
<text x="57.7" y="179.6">GND</text>
<text x="116.7" y="220.9">+3V3</text>
<text x="212" y="220.9">+3V3</text>
<text x="54.5" y="228.5">+3V3</text>
<text x="121.9" y="231.4">C3</text>
<text x="152.4" y="231.4">C4</text>
<text x="188" y="231.4">R1</text>
<text x="217.2" y="231.4">R3</text>
<text x="52" y="238.4">U2</text>
<text x="52.5" y="238.4">SN74LVC1T45</text>
<text x="56.9" y="238.2" transform="rotate(-90 56.9 238.2)">1</text>
<text x="62" y="238.2" transform="rotate(-90 62 238.2)">6</text>
<text x="66.7" y="238.4">TX PATH</text>
<text x="121.9" y="235.2">100nF</text>
<text x="152.4" y="235.2">100nF</text>
<text x="188" y="235.2">100R</text>
<text x="58" y="244.2" transform="rotate(-90 58 244.2)">VCCA</text>
<text x="63.1" y="244.4" transform="rotate(-90 63.1 244.4)">VCCB</text>
<text x="117.3" y="245.7">GND</text>
<text x="147.8" y="245.7">GND</text>
<text x="41.8" y="248.8">+3V3</text>
<text x="52.6" y="247.2">A</text>
<text x="65.3" y="247.2">B</text>
<text x="52.6" y="252.3">DIR</text>
<text x="60.6" y="253.5" transform="rotate(-90 60.6 253.5)">GND</text>
<text x="57.7" y="266">GND</text>
</g>
<g font-size="1.8" fill="#a90000">
<text x="301.6" y="49.3">1</text>
<text x="301.6" y="51.8">2</text>
<text x="36.1" y="58.2">1</text>
<text x="301.6" y="54.4">3</text>
<text x="301.6" y="56.9">4</text>
<text x="301.6" y="59.4">5</text>
<text x="36.1" y="60.7">2</text>
<text x="36.1" y="63.2">3</text>
<text x="36.1" y="65.8">4</text>
<text x="301.6" y="62">6</text>
<text x="36.1" y="68.3">5</text>
<text x="36.1" y="70.9">6</text>
<text x="36.1" y="73.4">7</text>
<text x="36.1" y="75.9">8</text>
<text x="35.5" y="81">10</text>
<text x="36.1" y="78.5">9</text>
<text x="141.5" y="78.5">1</text>
<text x="141.5" y="81">2</text>
<text x="141.5" y="83.6">3</text>
<text x="211.4" y="78.5">1</text>
<text x="211.4" y="81">2</text>
<text x="211.4" y="83.6">3</text>
<text x="141.5" y="86.1">4</text>
<text x="141.5" y="88.6">5</text>
<text x="211.4" y="86.1">4</text>
<text x="211.4" y="88.6">5</text>
<text x="141.5" y="91.2">6</text>
<text x="211.4" y="91.2">6</text>
<text x="50.1" y="159.8">3</text>
<text x="67.9" y="159.8">4</text>
<text x="50.1" y="164.8">5</text>
<text x="59.4" y="169.6" transform="rotate(-90 59.4 169.6)">2</text>
<text x="50.1" y="246.1">3</text>
<text x="50.1" y="251.2">5</text>
<text x="67.9" y="246.1">4</text>
<text x="59.4" y="256" transform="rotate(-90 59.4 256)">2</text>
</g>
<g font-size="1.8" fill="#0f0f0f">
<text x="285.8" y="54.3">MOD_VCC</text>
<text x="285.9" y="56.8">MOD_TXO</text>
<text x="286.3" y="59.3">MOD_RXI</text>
<text x="21" y="65.7">HOST_TX</text>
<text x="20.7" y="68.2">HOST_RX</text>
<text x="126.1" y="83.5">HOST_RX</text>
<text x="126.4" y="78.4">HOST_TX</text>
<text x="195.7" y="83.5">MOD_TXO</text>
<text x="196.2" y="78.4">MOD_RXI</text>
<text x="149.5" y="135.9" transform="rotate(-90 149.5 135.9)">MOD_VCC</text>
<text x="185.1" y="135.9" transform="rotate(-90 185.1 135.9)">MOD_TXO</text>
<text x="61.9" y="144.8" transform="rotate(-90 61.9 144.8)">MOD_VCC</text>
<text x="309.5" y="149.9" transform="rotate(-90 309.5 149.9)">HOST_TX</text>
<text x="329.9" y="149.9" transform="rotate(-90 329.9 149.9)">HOST_RX</text>
<text x="350.2" y="149.9" transform="rotate(-90 350.2 149.9)">MOD_VCC</text>
<text x="185.1" y="153.7" transform="rotate(-90 185.1 153.7)">MOD_TXO_B</text>
<text x="214.3" y="153.7" transform="rotate(-90 214.3 153.7)">HOST_RX</text>
<text x="36" y="159.7">HOST_RX</text>
<text x="74.9" y="159.7">MOD_TXO_B</text>
<text x="149.5" y="223.5" transform="rotate(-90 149.5 223.5)">MOD_VCC</text>
<text x="185.1" y="223.5" transform="rotate(-90 185.1 223.5)">MOD_RXI_B</text>
<text x="61.9" y="231.1" transform="rotate(-90 61.9 231.1)">MOD_VCC</text>
<text x="185.1" y="241.3" transform="rotate(-90 185.1 241.3)">MOD_RXI</text>
<text x="214.3" y="241.3" transform="rotate(-90 214.3 241.3)">HOST_TX</text>
<text x="36.3" y="246">HOST_TX</text>
<text x="74.9" y="246">MOD_RXI_B</text>
</g>
<g font-size="1.8" fill="#0000c2">
<text x="262" y="85.6">J2</text>
<text x="265.3" y="85.6">pin</text>
<text x="269.4" y="85.6">3</text>
<text x="271.8" y="85.6">VCC is</text>
<text x="279.4" y="85.6">an</text>
<text x="282.9" y="85.6">OUTPUT of</text>
<text x="294.3" y="85.6">the</text>
<text x="298.4" y="85.6">module</text>
<text x="306.5" y="85.6">(3.3</text>
<text x="311.5" y="85.6">V or</text>
<text x="316.9" y="85.6">5</text>
<text x="319.3" y="85.6">V by</text>
<text x="324.8" y="85.6">its</text>
<text x="328.3" y="85.6">jumper);</text>
<text x="337.4" y="85.6">it</text>
<text x="339.9" y="85.6">feeds</text>
<text x="346.2" y="85.6">only</text>
<text x="351.3" y="85.6">U1.6</text>
<text x="356.8" y="85.6">U2.6</text>
<text x="362.3" y="85.6">C2</text>
<text x="366" y="85.6">C4</text>
<text x="262" y="182.6">Pin</text>
<text x="266.2" y="182.6">map</text>
<text x="271.4" y="182.6">(D2):</text>
<text x="277.3" y="182.6">U socket</text>
<text x="287.1" y="182.6">1</text>
<text x="289.5" y="182.6">+3V3,</text>
<text x="298.7" y="182.6">+5V</text>
<text x="303.7" y="182.6">(not</text>
<text x="308.8" y="182.6">connected),</text>
<text x="321.1" y="182.6">3</text>
<text x="323.5" y="182.6">GPIO!</text>
<text x="329.7" y="182.6">(not</text>
<text x="334.8" y="182.6">connected),</text>
<text x="347.1" y="182.6">4</text>
<text x="349.4" y="182.6">TX =</text>
<text x="355.5" y="182.6">HOST_TX (host</text>
<text x="262" y="186.6">output),</text>
<text x="270.7" y="186.6">5</text>
<text x="273" y="186.6">RX =</text>
<text x="279.4" y="186.6">HOST_RX (host</text>
<text x="295" y="186.6">input),</text>
<text x="302.4" y="186.6">6-9</text>
<text x="307.5" y="186.6">not</text>
<text x="311.7" y="186.6">connected,</text>
<text x="323.2" y="186.6">10</text>
<text x="326.8" y="186.6">GND.</text>
<text x="262" y="192.6">Direction</text>
<text x="262" y="196.6">is</text>
<text x="264.8" y="196.6">driven</text>
<text x="271.6" y="192.6">names</text>
<text x="271.7" y="196.6">by</text>
<text x="275" y="196.6">U1</text>
<text x="278.7" y="196.6">(board</text>
<text x="278.9" y="192.6">follow</text>
<text x="285.8" y="192.6">the</text>
<text x="286.1" y="196.6">output),</text>
<text x="289.9" y="192.6">SMOOTHIE viewpoint:</text>
<text x="294.8" y="196.6">MOD_TXO is</text>
<text x="307.3" y="196.6">driven</text>
<text x="311" y="192.6">HOST_TX is</text>
<text x="314.2" y="196.6">by</text>
<text x="317.5" y="196.6">the</text>
<text x="321.6" y="196.6">module,</text>
<text x="323" y="192.6">driven</text>
<text x="329.9" y="192.6">by</text>
<text x="330.3" y="196.6">MOD_RXI is</text>
<text x="333.2" y="192.6">the</text>
<text x="337.3" y="192.6">host</text>
<text x="342.4" y="196.6">driven</text>
<text x="342.5" y="192.6">(board</text>
<text x="349.3" y="196.6">by</text>
<text x="349.9" y="192.6">input),</text>
<text x="352.6" y="196.6">the</text>
<text x="356.7" y="196.6">board</text>
<text x="357.3" y="192.6">HOST_RX</text>
<text x="262" y="200.6">U2</text>
<text x="265.7" y="200.6">and</text>
<text x="270.3" y="200.6">R1).</text>
<text x="262" y="206.6">U1</text>
<text x="265.7" y="206.6">(module</text>
<text x="274.6" y="206.6">TXO to</text>
<text x="282.3" y="206.6">host</text>
<text x="287.6" y="206.6">RX):</text>
<text x="292.7" y="206.6">pin</text>
<text x="299.1" y="206.6">VCCA =</text>
<text x="307.8" y="206.6">+3V3,</text>
<text x="314.6" y="206.6">pin</text>
<text x="318.7" y="206.6">6</text>
<text x="321.1" y="206.6">VCCB =</text>
<text x="329.9" y="206.6">MOD_VCC, DIR</text>
<text x="344.6" y="206.6">(pin</text>
<text x="349.5" y="206.6">5)</text>
<text x="352.8" y="206.6">=</text>
<text x="355.5" y="206.6">GND selects</text>
<text x="262" y="210.6">A. U2</text>
<text x="268.6" y="210.6">(host</text>
<text x="274.6" y="210.6">TX to</text>
<text x="281" y="210.6">module</text>
<text x="289.1" y="210.6">RXI):</text>
<text x="294.8" y="210.6">DIR</text>
<text x="299.1" y="210.6">(pin</text>
<text x="304" y="210.6">5)</text>
<text x="307.3" y="210.6">=</text>
<text x="310" y="210.6">+3V3</text>
<text x="316.3" y="210.6">selects</text>
<text x="324.1" y="210.6">A to</text>
<text x="329.5" y="210.6">B.</text>
<text x="332.5" y="210.6">No</text>
<text x="336.2" y="210.6">DIR</text>
<text x="340.5" y="210.6">is</text>
<text x="343.3" y="210.6">on</text>
<text x="346.7" y="210.6">a</text>
<text x="349.1" y="210.6">signal</text>
<text x="262" y="220.6">reaches</text>
<text x="262" y="216.6">Host</text>
<text x="267.4" y="216.6">rails</text>
<text x="270.5" y="220.6">only</text>
<text x="272.8" y="216.6">and</text>
<text x="275.7" y="220.6">J1.1</text>
<text x="277.4" y="216.6">the</text>
<text x="280.8" y="220.6">U1.1</text>
<text x="281.6" y="216.6">module</text>
<text x="286.3" y="220.6">U2.1</text>
<text x="289.6" y="216.6">rail</text>
<text x="291.9" y="220.6">U2.5</text>
<text x="294" y="216.6">never</text>
<text x="297.4" y="220.6">C1</text>
<text x="300.3" y="216.6">touch:</text>
<text x="301" y="220.6">C3</text>
<text x="304.7" y="220.6">R3</text>
<text x="307.3" y="216.6">MOD_VCC reaches</text>
<text x="308.3" y="220.6">R4</text>
<text x="312" y="220.6">TP1;</text>
<text x="317.2" y="220.6">Gadgeteer</text>
<text x="325.7" y="216.6">only</text>
<text x="327.9" y="220.6">+5V</text>
<text x="330.8" y="216.6">J2.3</text>
<text x="332.9" y="220.6">is</text>
<text x="335.7" y="220.6">not</text>
<text x="335.9" y="216.6">U1.6</text>
<text x="339.9" y="220.6">connected.</text>
<text x="341.4" y="216.6">U2.6</text>
<text x="347" y="216.6">C2</text>
<text x="350.6" y="216.6">C4</text>
<text x="354.3" y="216.6">TP2;</text>
<text x="359.5" y="216.6">+3V3</text>
<text x="262" y="226.6">Either</text>
<text x="268.7" y="226.6">supply</text>
<text x="276" y="226.6">at</text>
<text x="279" y="226.6">0</text>
<text x="281.4" y="226.6">V puts</text>
<text x="288.9" y="226.6">both</text>
<text x="294.2" y="226.6">translators</text>
<text x="305.7" y="226.6">in</text>
<text x="308.6" y="226.6">isolation</text>
<text x="318" y="226.6">(both</text>
<text x="324.2" y="226.6">ports</text>
<text x="330.2" y="226.6">high-impedance):</text>
<text x="348.6" y="226.6">Ioff</text>
<text x="353" y="226.6">is</text>
<text x="355.8" y="226.6">finite;</text>
<text x="262" y="230.6">absent</text>
<text x="269.5" y="230.6">MOD_VCC may</text>
<text x="284.3" y="230.6">float</text>
<text x="289.8" y="230.6">and</text>
<text x="294.5" y="230.6">physical</text>
<text x="303.4" y="230.6">backfeed</text>
<text x="313.1" y="230.6">is</text>
<text x="315.9" y="230.6">unqualified;</text>
<text x="328.2" y="230.6">R3/R4</text>
<text x="335.7" y="230.6">hold</text>
<text x="341" y="230.6">HOST_TX/HOST_RX</text>
<text x="359.7" y="230.6">high</text>
<text x="365" y="230.6">while</text>
<text x="262" y="234.6">a</text>
<text x="264.3" y="234.6">translator</text>
<text x="274.8" y="234.6">is</text>
<text x="277.6" y="234.6">isolated.</text>
<text x="262" y="240.6">J2</text>
<text x="262" y="244.6">U3/U4</text>
<text x="265.3" y="240.6">pins</text>
<text x="269.6" y="244.6">UART ESD arrays;</text>
<text x="270.4" y="240.6">2</text>
<text x="272.8" y="240.6">(CTS)</text>
<text x="279.1" y="240.6">and</text>
<text x="283.8" y="240.6">6</text>
<text x="286.1" y="240.6">(DTR)</text>
<text x="287.8" y="244.6">no</text>
<text x="291.3" y="244.6">LEDs.</text>
<text x="292.5" y="240.6">and</text>
<text x="297.1" y="240.6">J1</text>
<text x="297.6" y="244.6">3.3</text>
<text x="300.5" y="240.6">pins</text>
<text x="301.8" y="244.6">V host</text>
<text x="305.6" y="240.6">2</text>
<text x="308" y="240.6">3</text>
<text x="309.2" y="244.6">logic</text>
<text x="310.3" y="240.6">6</text>
<text x="312.7" y="240.6">7</text>
<text x="315.1" y="244.6">only.</text>
<text x="315.1" y="240.6">8</text>
<text x="317.5" y="240.6">9</text>
<text x="319.9" y="240.6">carry</text>
<text x="325.8" y="240.6">no-connect</text>
<text x="338.3" y="240.6">flags.</text>
<text x="344.8" y="240.6">No</text>
<text x="348.4" y="240.6">chain</text>
<text x="354.7" y="240.6">socket</text>
<text x="362" y="240.6">(D7),</text>
<text x="262" y="250.6">POWER DOWN BEFORE PLUGGING THE MODULE:</text>
<text x="309.1" y="250.6">contact</text>
<text x="317.4" y="250.6">order</text>
<text x="323.5" y="250.6">is</text>
<text x="326.3" y="250.6">not</text>
<text x="330.5" y="250.6">controlled</text>
<text x="341.3" y="250.6">and</text>
<text x="345.9" y="250.6">hot-plug</text>
<text x="355.8" y="250.6">is</text>
<text x="358.6" y="250.6">not</text>
<text x="362.8" y="250.6">claimed.</text>
<text x="262" y="254.6">Module</text>
<text x="269.8" y="254.6">upside</text>
<text x="277.2" y="254.6">down</text>
<text x="283.1" y="254.6">=</text>
<text x="285.9" y="254.6">wrong</text>
<text x="292.6" y="254.6">pin</text>
<text x="296.7" y="254.6">order</text>
<text x="302.8" y="254.6">(see</text>
<text x="308" y="254.6">power_direction_contract).</text>
<text x="262" y="260.6">No</text>
<text x="265.7" y="260.6">12-24</text>
<text x="273.2" y="260.6">V input:</text>
<text x="282" y="260.6">the</text>
<text x="286.2" y="260.6">external-power</text>
<text x="302.1" y="260.6">jumper</text>
<text x="309.7" y="260.6">rule</text>
<text x="314.6" y="260.6">does</text>
<text x="320.2" y="260.6">not</text>
<text x="324.4" y="260.6">apply.</text>
<text x="262" y="266.6">CERN-OHL-S-2.0</text>
<text x="280.8" y="266.6">|</text>
<text x="283.2" y="266.6">KiCad</text>
<text x="289.8" y="266.6">only</text>
<text x="294.9" y="266.6">|</text>
<text x="297.3" y="266.6">black</text>
<text x="303.6" y="266.6">solder</text>
<text x="310.6" y="266.6">mask,</text>
<text x="317.3" y="266.6">white</text>
<text x="323.3" y="266.6">silkscreen</text>
<text x="334.1" y="266.6">|</text>
<text x="336.4" y="266.6">v02</text>
<text x="341" y="266.6">STUDY, not</text>
<text x="352.8" y="266.6">for</text>
<text x="356.7" y="266.6">fabrication.</text>
</g>
<g font-size="1.8" fill="#840084">
<text x="217.2" y="147.5">10k</text>
<text x="217.2" y="235.2">10k</text>
</g>
<g font-size="1.4" fill="#840084">
<text x="121.9" y="149.3">50</text>
<text x="124.8" y="149.3">V X7R</text>
<text x="152.4" y="149.3">50</text>
<text x="155.3" y="149.3">V X7R</text>
<text x="187.9" y="149.3">1</text>
<text x="189.9" y="149.3">% 0603</text>
<text x="217.1" y="149.3">10</text>
<text x="220.1" y="149.3">% envelope</text>
<text x="229.8" y="149.3">0402;</text>
<text x="235.1" y="149.3">selected1%</text>
<text x="121.9" y="236.9">50</text>
<text x="124.8" y="236.9">V X7R</text>
<text x="152.4" y="236.9">50</text>
<text x="155.3" y="236.9">V X7R</text>
<text x="187.9" y="236.9">1</text>
<text x="189.9" y="236.9">% 0603</text>
<text x="217.1" y="236.9">10</text>
<text x="220.1" y="236.9">% envelope</text>
<text x="229.8" y="236.9">0402;</text>
<text x="235.1" y="236.9">selected1%</text>
</g>
</svg>
